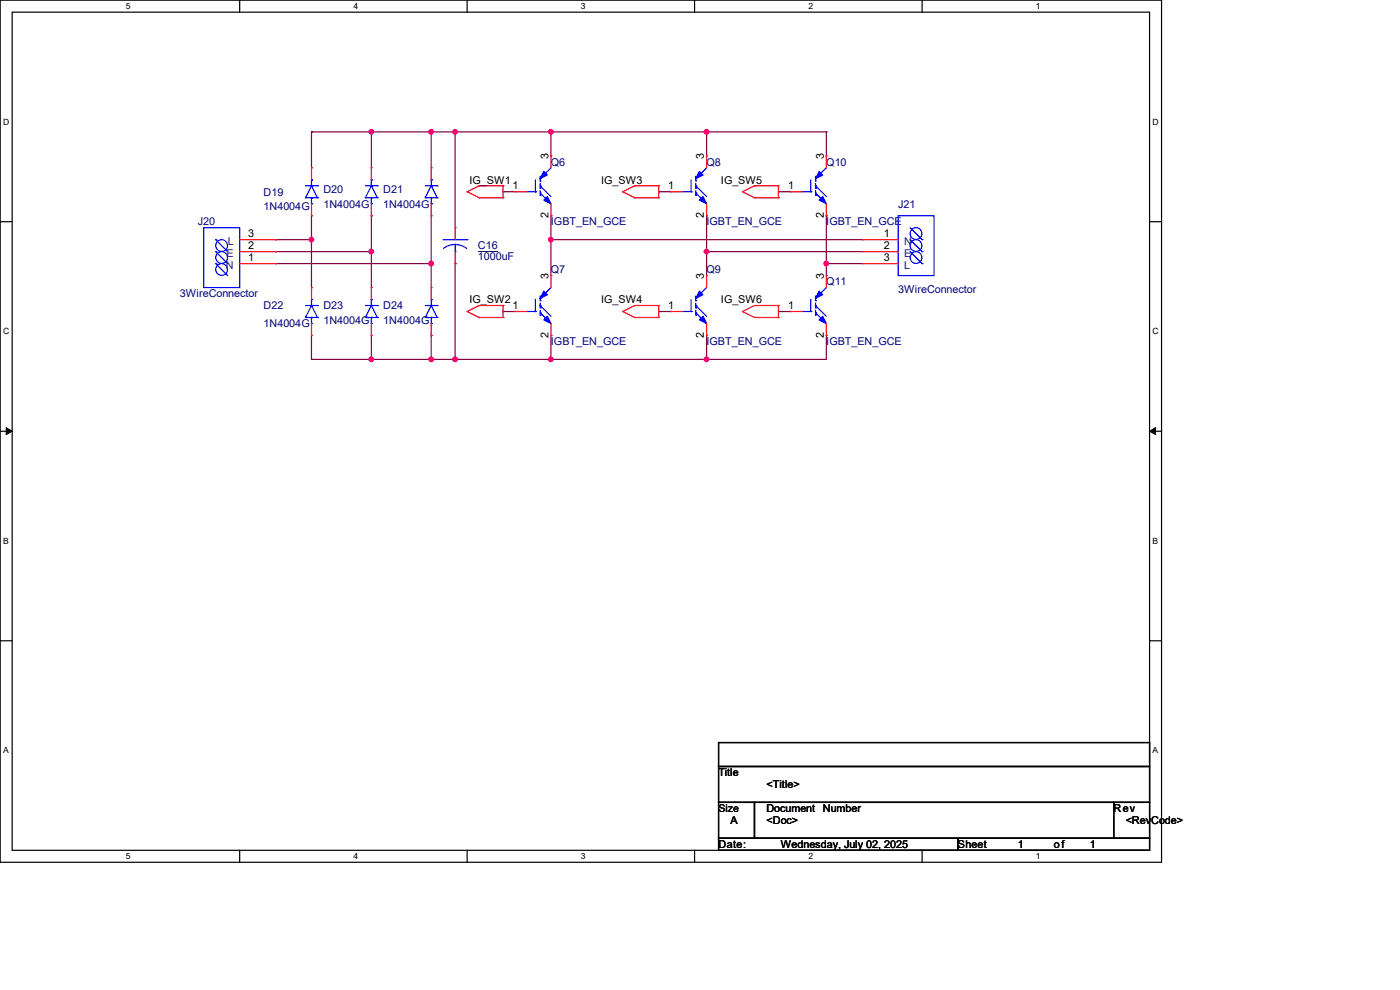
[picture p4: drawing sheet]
<svg xmlns="http://www.w3.org/2000/svg" width="297mm" height="210mm" viewBox="0 0 297 210" stroke-linecap="round" stroke-linejoin="round" font-family="sans-serif">
<path d="M0 0h246.4v182.9h-246.4zM2.6 2.6h241.3v177.8h-241.3z" fill="none" stroke="#000" stroke-width=".25"/>
<g fill="#fff">
<path d="M26.7 .3h1v2h-1z"/>
<path d="M26.7 180.6h1v2h-1z"/>
</g>
<path d="M50.8 0v2.6M50.8 180.4v2.5" fill="none" stroke="#000" stroke-width=".25"/>
<g fill="#fff">
<path d="M75 .3h.9v2h-.9z"/>
<path d="M75 180.6h.9v2h-.9z"/>
</g>
<path d="M99.1 0v2.6M99.1 180.4v2.5" fill="none" stroke="#000" stroke-width=".25"/>
<g fill="#fff">
<path d="M123.2 .3h1v2h-1z"/>
<path d="M123.2 180.6h1v2h-1z"/>
</g>
<path d="M147.4 0v2.6M147.4 180.4v2.5" fill="none" stroke="#000" stroke-width=".25"/>
<g fill="#fff">
<path d="M171.5 .3h1v2h-1z"/>
<path d="M171.5 180.6h1v2h-1z"/>
</g>
<path d="M195.6 0v2.6M195.6 180.4v2.5" fill="none" stroke="#000" stroke-width=".25"/>
<g fill="#fff">
<path d="M219.8 .3h.9v2h-.9z"/>
<path d="M219.8 180.6h.9v2h-.9z"/>
<path d="M.7 24.8h1.2v2h-1.2z"/>
<path d="M244.5 24.8h1.3v2h-1.3z"/>
<path d="M.7 69.3h1.2v1.9h-1.2z"/>
<path d="M244.5 69.3h1.3v1.9h-1.3z"/>
</g>
<path d="M0 47h2.6M243.9 47h2.5" fill="none" stroke="#000" stroke-width=".25"/>
<g fill="#fff">
<path d="M.7 113.7h1.2v2h-1.2z"/>
<path d="M244.5 113.7h1.2v2h-1.2z"/>
</g>
<path d="M0 91.5h2.6M243.9 91.5h2.5" fill="none" stroke="#000" stroke-width=".25"/>
<path d="M1.3 90.7l1.3 .8-1.3 .7zM243.9 91.5l1.3-.8v1.5z" fill="#000" stroke="#000" stroke-width=".21"/>
<g fill="#fff">
<path d="M.7 158.2h1.2v1.9h-1.2z"/>
<path d="M244.5 158.2h1.2v1.9h-1.2z"/>
</g>
<path d="M0 135.9h2.6M243.9 135.9h2.5M152.4 157.5h91.5v5.1h-91.5zM152.4 162.6h91.5v7.6h-91.5zM152.4 170.2h7.7v7.6h-7.7zM152.4 177.8h50.8v2.6h-50.8zM160.1 170.2h76.2v7.6h-76.2zM203.2 177.8h40.7v2.6h-40.7zM236.3 170.2h7.6v7.6h-7.6z" fill="none" stroke="#000" stroke-width=".25"/>
<g fill="none" stroke="#800040" stroke-width=".25">
<path d="M66.1 28h.1M66.1 28h109.2M66.1 28v7.6M78.8 28h.1M78.8 28v7.6M91.5 28h.1M91.5 28v7.6M96.6 28h.1M96.6 28v20.3M116.9 28h.1M116.9 28v5.1M149.9 28h.1"/>
<path d="M149.9 28v5.1M175.3 28h.1M175.3 28v5.1M58.5 50.8h.1M58.5 53.4h.1M58.5 55.9h.1M58.5 50.8h7.6M58.5 53.4h20.3M58.5 55.9h33M66.1 45.8h.1M66.1 50.8h.1M66.1 45.8v15.2"/>
<path d="M78.8 45.8h.1M78.8 53.4h.1M78.8 45.8v15.2M91.5 55.9h.1M91.5 45.8v15.2M96.6 55.9h.1M96.6 55.9v20.3M106.7 40.7h.1M106.7 40.7h2.6M116.9 45.8h.1M116.9 50.8h.1M116.9 50.8h66"/>
<path d="M116.9 45.8v12.7M139.7 40.7h.1M139.7 40.7h2.6M149.9 45.8h.1M149.9 53.4h.1M149.9 53.4h33M149.9 45.8v12.7M165.1 40.7h.1M165.1 40.7h2.6M175.3 45.8h.1M175.3 55.9h.1M175.3 55.9h7.6"/>
<path d="M175.3 45.8v12.7M66.1 71.2h.1M66.1 76.2h.1M66.1 71.2v5M78.8 71.2h.1M78.8 76.2h.1M78.8 71.2v5M91.5 71.2h.1M91.5 76.2h.1M91.5 71.2v5M96.6 76.2h.1M106.7 66.1h.1"/>
<path d="M106.7 66.1h2.6M116.9 71.2h.1M116.9 76.2h.1M116.9 71.2v5M139.7 66.1h.1M139.7 66.1h2.6M149.9 71.2h.1M149.9 76.2h.1M149.9 71.2v5M165.1 66.1h.1M165.1 66.1h2.6M175.3 71.2h.1"/>
<path d="M175.3 71.2v5h-109.2"/>
</g>
<g fill="#f0f" stroke="#f0f" stroke-width=".25">
<circle cx="96.5" cy="28" r=".49"/>
<circle cx="78.8" cy="53.4" r=".49"/>
<circle cx="66.1" cy="50.8" r=".49"/>
<circle cx="78.8" cy="76.2" r=".49"/>
<circle cx="175.3" cy="55.9" r=".49"/>
<circle cx="149.9" cy="53.4" r=".49"/>
<circle cx="149.9" cy="28" r=".49"/>
<circle cx="116.9" cy="28" r=".49"/>
<circle cx="149.9" cy="76.2" r=".49"/>
<circle cx="116.9" cy="76.2" r=".49"/>
<circle cx="116.9" cy="50.8" r=".49"/>
<circle cx="78.8" cy="28" r=".49"/>
<circle cx="91.5" cy="28" r=".49"/>
<circle cx="96.5" cy="76.2" r=".49"/>
<circle cx="91.5" cy="76.2" r=".49"/>
<circle cx="91.5" cy="55.9" r=".49"/>
</g>
<g fill="none" stroke="#f00" stroke-width=".25">
<path d="M66.1 35.6h.1M66.1 35.6v2.5M78.8 35.6h.1M78.8 35.6v2.5M91.5 35.6h.1M91.5 35.6v2.5M101.6 39.4h.1M101.6 39.4l-2.5 1.3M101.6 39.4h5.1M106.7 39.4h.1M106.7 39.4v2.6M116.9 33.1h.1"/>
<path d="M116.9 33.1v2.5M134.7 39.4h.1M134.7 39.4h5M134.7 39.4l-2.6 1.3M139.7 39.4h.1M139.7 39.4v2.6M149.9 33.1h.1M149.9 33.1v2.5M160.1 39.4h.1M160.1 39.4h5M160.1 39.4l-2.6 1.3M165.1 39.4h.1"/>
<path d="M165.1 39.4v2.6M175.3 33.1h.1M175.3 33.1v2.5M50.8 50.8h7.7M50.8 53.4h7.7M50.8 55.9h7.7M58.5 55.9h.1M58.5 53.4h.1M58.5 50.8h.1M66.1 45.8h.1M66.1 43.2v2.6M78.8 45.8h.1"/>
<path d="M78.8 43.2v2.6M91.5 45.8h.1M91.5 43.2v2.6M96.6 48.3h.1M96.6 55.9h.1M96.6 48.3v2.5M96.6 53.4v2.5M99.1 40.7h.1M99.1 40.7l2.5 1.3M101.6 42h.1M101.6 42h5.1M106.7 42h.1"/>
<path d="M109.3 40.7h.1M109.3 40.7h2.5M116.9 45.8h.1M116.9 58.5h.1M116.9 43.2v2.6M116.9 58.5v2.5M132.1 40.7h.1M132.1 40.7l2.6 1.3M134.7 42h.1M134.7 42h5M139.7 42h.1M142.3 40.7h.1"/>
<path d="M142.3 40.7h2.5M149.9 58.5h.1M149.9 45.8h.1M149.9 43.2v2.6M149.9 58.5v2.5M157.5 40.7h.1M157.5 40.7l2.6 1.3M160.1 42h.1M160.1 42h5M165.1 42h.1M167.7 40.7h.1M167.7 40.7h2.5"/>
<path d="M175.3 45.8h.1M175.3 58.5h.1M175.3 43.2v2.6M175.3 58.5v2.5M182.9 50.8h.1M182.9 53.4h.1M182.9 55.9h.1M182.9 50.8h7.6M182.9 53.4h7.6M182.9 55.9h7.6M66.1 71.2h.1M66.1 61h.1"/>
<path d="M66.1 61v2.5M66.1 68.6v2.6M78.8 71.2h.1M78.8 61h.1M78.8 61v2.5M78.8 68.6v2.6M91.5 71.2h.1M91.5 61h.1M91.5 61v2.5M91.5 68.6v2.6M99.1 66.1h.1M99.1 66.1l2.5 1.3"/>
<path d="M101.6 64.8h.1M101.6 67.4h.1M101.6 64.8l-2.5 1.3M101.6 64.8h5.1M101.6 67.4h5.1M106.7 64.8h.1M106.7 67.4h.1M106.7 64.8v2.6M109.3 66.1h.1M109.3 66.1h2.5M116.9 71.2h.1M116.9 68.6v2.6"/>
<path d="M132.1 66.1h.1M132.1 66.1l2.6 1.3M134.7 64.8h.1M134.7 67.4h.1M134.7 64.8h5M134.7 67.4h5M134.7 64.8l-2.6 1.3M139.7 64.8h.1M139.7 67.4h.1M139.7 64.8v2.6M142.3 66.1h.1M142.3 66.1h2.5"/>
<path d="M149.9 71.2h.1M149.9 68.6v2.6M157.5 66.1h.1M157.5 66.1l2.6 1.3M160.1 64.8h.1M160.1 67.4h.1M160.1 64.8h5M160.1 67.4h5M160.1 64.8l-2.6 1.3M165.1 64.8h.1M165.1 67.4h.1M165.1 64.8v2.6"/>
<path d="M167.7 66.1h.1M167.7 66.1h2.5M175.3 71.2h.1M175.3 68.6v2.6"/>
</g>
<g fill="none" stroke="#00f" stroke-width=".25">
<path d="M64.8 39.4h2.6M66.1 39.4h.1M66.1 38.1h.1M66.1 38.1v1.3M66.1 39.4l1.3 2.6M66.1 39.4l-1.3 2.6M67.4 39.4h.1M77.5 39.4h2.6M78.8 39.4h.1M78.8 38.1h.1M78.8 39.4l1.3 2.6M78.8 39.4l-1.3 2.6"/>
<path d="M78.8 38.1v1.3M80.1 39.4h.1M90.2 39.4h2.6M91.5 39.4h.1M91.5 38.1h.1M91.5 39.4l1.3 2.6M91.5 39.4l-1.3 2.6M91.5 38.1v1.3M92.8 39.4h.1M113.6 38.1v2.6M114.6 37.9h.1M114.6 39.9h.1"/>
<path d="M114.6 39.4h.1M114.6 38.4h.1M114.6 37.4v1M114.6 38.9v1M114.6 39.4l2.3 2.3M116.9 35.6l-2.3 2.3M146.6 38.1v2.6M147.6 37.9h.1M147.6 39.9h.1M147.6 39.4h.1M147.6 38.4h.1M147.6 37.4v1"/>
<path d="M147.6 38.9v1M147.6 39.4l2.3 2.3M149.9 35.6l-2.3 2.3M172 38.1v2.6M173 37.9h.1M173 39.9h.1M173 39.4h.1M173 38.4h.1M173 37.4v1M173 38.9v1M173 39.4l2.3 2.3M175.3 35.6l-2.3 2.3"/>
<path d="M43.2 48.3h7.6v12.7h-7.6zM45.8 55.9h.1M45.8 53.4h.1M45.8 50.8h.1M45.8 55.9l2.5 2.6M45.8 53.4l2.5 2.5M45.8 50.8l2.5 2.6M64.8 42h.1M64.8 42h2.6M66.1 42h.1M66.1 43.2h.1M66.1 42v1.2"/>
<path d="M67.4 42h.1M77.5 42h.1M77.5 42h2.6M78.8 42h.1M78.8 43.2h.1M78.8 42v1.2M80.1 42h.1M90.2 42h.1M90.2 42h2.6M91.5 42h.1M91.5 43.2h.1M91.5 42v1.2"/>
<path d="M92.8 42h.1M94 50.8h5.1M96.6 53.4h.1M96.6 51.9l1.5 .3 .9 .5M96.6 51.9l-1.1 .1-1.4 .7M96.6 51.9v1.5M99.1 50.8h.1M111.8 40.7h1.8M113.6 40.7h.1M114.6 40.9h.1M114.6 41.4h.1M114.6 40.4v1"/>
<path d="M114.6 40.9l2.3 2.3M144.8 40.7h1.8M146.6 40.7h.1M147.6 40.9h.1M147.6 41.4h.1M147.6 40.4v1M147.6 40.9l2.3 2.3M170.2 40.7h1.8M172 40.7h.1M173 40.9h.1M173 41.4h.1M173 40.4v1"/>
<path d="M173 40.9l2.3 2.3M190.5 45.8h7.7v12.7h-7.7zM193.1 48.3l2.5 2.5M193.1 50.8l2.5 2.6M193.1 53.4l2.5 2.5M195.6 50.8h.1M195.6 53.4h.1M195.6 55.9h.1M64.8 67.4h.1M64.8 64.8h2.6M64.8 67.4h2.6M66.1 64.8h.1"/>
<path d="M66.1 67.4h.1M66.1 63.5h.1M66.1 68.6h.1M66.1 64.8l1.3 2.6M66.1 64.8l-1.3 2.6M66.1 63.5v1.3M66.1 67.4v1.2M67.4 67.4h.1M67.4 64.8h.1M77.5 67.4h.1M77.5 64.8h2.6M77.5 67.4h2.6"/>
<path d="M78.8 64.8h.1M78.8 67.4h.1M78.8 63.5h.1M78.8 68.6h.1M78.8 63.5v1.3M78.8 67.4v1.2M78.8 64.8l1.3 2.6M78.8 64.8l-1.3 2.6M80.1 67.4h.1M80.1 64.8h.1M90.2 67.4h.1M90.2 64.8h2.6"/>
<path d="M90.2 67.4h2.6M91.5 64.8h.1M91.5 67.4h.1M91.5 63.5h.1M91.5 68.6h.1M91.5 63.5v1.3M91.5 67.4v1.2M91.5 64.8l1.3 2.6M91.5 64.8l-1.3 2.6M92.8 67.4h.1M92.8 64.8h.1M111.8 66.1h1.8"/>
<path d="M113.6 66.1h.1M113.6 63.5v2.6M114.6 63.3h.1M114.6 65.3h.1M114.6 66.3h.1M114.6 64.8h.1M114.6 63.8h.1M114.6 66.8h.1M114.6 62.8v1M114.6 64.3v1M114.6 65.8v1M114.6 66.3l2.3 2.3"/>
<path d="M114.6 64.8l2.3 2.3M116.9 61l-2.3 2.3M144.8 66.1h1.8M146.6 66.1h.1M146.6 63.5v2.6M147.6 63.3h.1M147.6 65.3h.1M147.6 66.3h.1M147.6 64.8h.1M147.6 63.8h.1M147.6 66.8h.1M147.6 62.8v1"/>
<path d="M147.6 64.3v1M147.6 65.8v1M147.6 66.3l2.3 2.3M147.6 64.8l2.3 2.3M149.9 61l-2.3 2.3M170.2 66.1h1.8M172 66.1h.1M172 63.5v2.6M173 63.3h.1M173 65.3h.1M173 66.3h.1M173 64.8h.1"/>
<path d="M173 63.8h.1M173 66.8h.1M173 62.8v1M173 64.3v1M173 65.8v1M173 66.3l2.3 2.3M173 64.8l2.3 2.3M175.3 61l-2.3 2.3"/>
<circle cx="47" cy="54.6" r="1.25"/>
<circle cx="47" cy="52.1" r="1.25"/>
<circle cx="47" cy="57.2" r="1.25"/>
<circle cx="194.3" cy="54.6" r="1.25"/>
<circle cx="194.3" cy="52.1" r="1.25"/>
<circle cx="194.3" cy="49.6" r="1.25"/>
</g>
<g fill="#00f" stroke="#00f" stroke-width=".25">
<path d="M148.4 67.9l.7-.8 .8 1.5z"/>
<path d="M148.4 61.8l.7 .7-1.5 .8z"/>
<path d="M173.8 42.5l.7-.8 .8 1.5z"/>
<path d="M173.8 36.4l.7 .7-1.5 .8z"/>
<path d="M173.8 67.9l.7-.8 .8 1.5z"/>
<path d="M173.8 61.8l.7 .7-1.5 .8z"/>
<path d="M115.4 42.5l.7-.8 .8 1.5z"/>
<path d="M115.4 36.4l.7 .7-1.5 .8z"/>
<path d="M115.4 67.9l.7-.8 .8 1.5z"/>
<path d="M115.4 61.8l.7 .7-1.5 .8z"/>
<path d="M148.4 42.5l.7-.8 .8 1.5z"/>
<path d="M148.4 36.4l.7 .7-1.5 .8z"/>
</g>
<path d="M101.4 53.3h4.2" fill="none" stroke="#000080" stroke-width=".21"/>
<g font-size="2.3">
<text x="116.3" y="33.8" transform="rotate(-90 116.3 33.8)">3</text>
<text x="149.4" y="33.8" transform="rotate(-90 149.4 33.8)">3</text>
<text x="174.8" y="33.8" transform="rotate(-90 174.8 33.8)">3</text>
<text x="99.6" y="38.9">IG_SW1</text>
<text x="108.8" y="40.1">1</text>
<text x="127.6" y="38.9">IG_SW3</text>
<text x="141.8" y="40.1">1</text>
<text x="153" y="38.9">IG_SW5</text>
<text x="167.2" y="40.1">1</text>
<text x="116.3" y="46.3" transform="rotate(-90 116.3 46.3)">2</text>
<text x="149.4" y="46.3" transform="rotate(-90 149.4 46.3)">2</text>
<text x="174.8" y="46.3" transform="rotate(-90 174.8 46.3)">2</text>
<text x="52.6" y="52.8">2</text>
<text x="52.6" y="50.3">3</text>
<text x="187.5" y="50.3">1</text>
<text x="187.5" y="52.8">2</text>
<text x="52.6" y="55.4">1</text>
<text x="116.3" y="59.2" transform="rotate(-90 116.3 59.2)">3</text>
<text x="149.4" y="59.2" transform="rotate(-90 149.4 59.2)">3</text>
<text x="174.8" y="59.2" transform="rotate(-90 174.8 59.2)">3</text>
<text x="187.5" y="55.4">3</text>
<text x="99.6" y="64.3">IG_SW2</text>
<text x="108.8" y="65.5">1</text>
<text x="127.6" y="64.3">IG_SW4</text>
<text x="141.8" y="65.5">1</text>
<text x="153" y="64.3">IG_SW6</text>
<text x="167.2" y="65.5">1</text>
<text x="116.3" y="71.7" transform="rotate(-90 116.3 71.7)">2</text>
<text x="149.4" y="71.7" transform="rotate(-90 149.4 71.7)">2</text>
<text x="174.8" y="71.7" transform="rotate(-90 174.8 71.7)">2</text>
<text x="152.4" y="164.7">Title</text>
<text x="162.6" y="167.2">&lt;Title&gt;</text>
<text x="162.6" y="172.3">Document</text>
<text x="174.6" y="172.3">Number</text>
<text x="236.3" y="172.3">Rev</text>
<text x="152.4" y="179.9">Date:</text>
<text x="155" y="174.8">A</text>
<text x="162.6" y="174.8">&lt;Doc&gt;</text>
<text x="165.7" y="179.9">Wednesday, July 02, 2025</text>
<text x="203.2" y="179.9">Sheet</text>
<text x="215.9" y="179.9">1</text>
<text x="223.6" y="179.9">of</text>
<text x="231.2" y="179.9">1</text>
<text x="238.8" y="174.8">&lt;RevCode&gt;</text>
</g>
<g font-size="2.3" fill="#000080">
<text x="116.9" y="35.1">Q6</text>
<text x="149.9" y="35.1">Q8</text>
<text x="175.3" y="35.1">Q10</text>
<text x="55.9" y="41.5">D19</text>
<text x="68.6" y="41">D20</text>
<text x="81.3" y="41">D21</text>
<text x="42" y="47.8">J20</text>
<text x="55.9" y="44.5">1N4004G</text>
<text x="68.6" y="44">1N4004G</text>
<text x="81.3" y="44">1N4004G</text>
<text x="116.9" y="47.8">IGBT_EN_GCE</text>
<text x="149.9" y="47.8">IGBT_EN_GCE</text>
<text x="175.3" y="47.8">IGBT_EN_GCE</text>
<text x="190.5" y="44">J21</text>
<text x="101.4" y="52.9">C16</text>
<text x="101.4" y="55.2">1000uF</text>
<text x="116.9" y="58">Q7</text>
<text x="149.9" y="58">Q9</text>
<text x="38.1" y="63.1">3WireConnector</text>
<text x="55.9" y="65.6">D22</text>
<text x="68.6" y="65.6">D23</text>
<text x="81.3" y="65.6">D24</text>
<text x="175.3" y="60.5">Q11</text>
<text x="190.5" y="62.1">3WireConnector</text>
<text x="55.9" y="69.4">1N4004G</text>
<text x="68.6" y="68.7">1N4004G</text>
<text x="81.3" y="68.7">1N4004G</text>
<text x="116.9" y="73.2">IGBT_EN_GCE</text>
<text x="149.9" y="73.2">IGBT_EN_GCE</text>
<text x="175.3" y="73.2">IGBT_EN_GCE</text>
</g>
<g font-size="2.3" fill="#004080">
<text x="48.3" y="51.9">L</text>
<text x="191.8" y="51.9">N</text>
<text x="47.9" y="57">N</text>
<text x="48" y="54.4">E</text>
<text x="191.8" y="54.4">E</text>
<text x="191.8" y="57">L</text>
</g>
<text font-size="2.2" x="152.4" y="172.3">Size</text>
<g font-size="1.8">
<text x="26.7" y="1.9">5</text>
<text x="75" y="1.9">4</text>
<text x="123.2" y="1.9">3</text>
<text x="171.5" y="1.9">2</text>
<text x="219.8" y="1.9">1</text>
<text x=".7" y="26.4">D</text>
<text x="244.5" y="26.4">D</text>
<text x=".7" y="70.9">C</text>
<text x="244.5" y="70.9">C</text>
<text x=".7" y="115.3">B</text>
<text x="244.5" y="115.3">B</text>
<text x=".7" y="159.8">A</text>
<text x="244.5" y="159.8">A</text>
<text x="26.7" y="182.2">5</text>
<text x="75" y="182.2">4</text>
<text x="123.2" y="182.2">3</text>
<text x="171.5" y="182.2">2</text>
<text x="219.8" y="182.2">1</text>
</g>
</svg>
